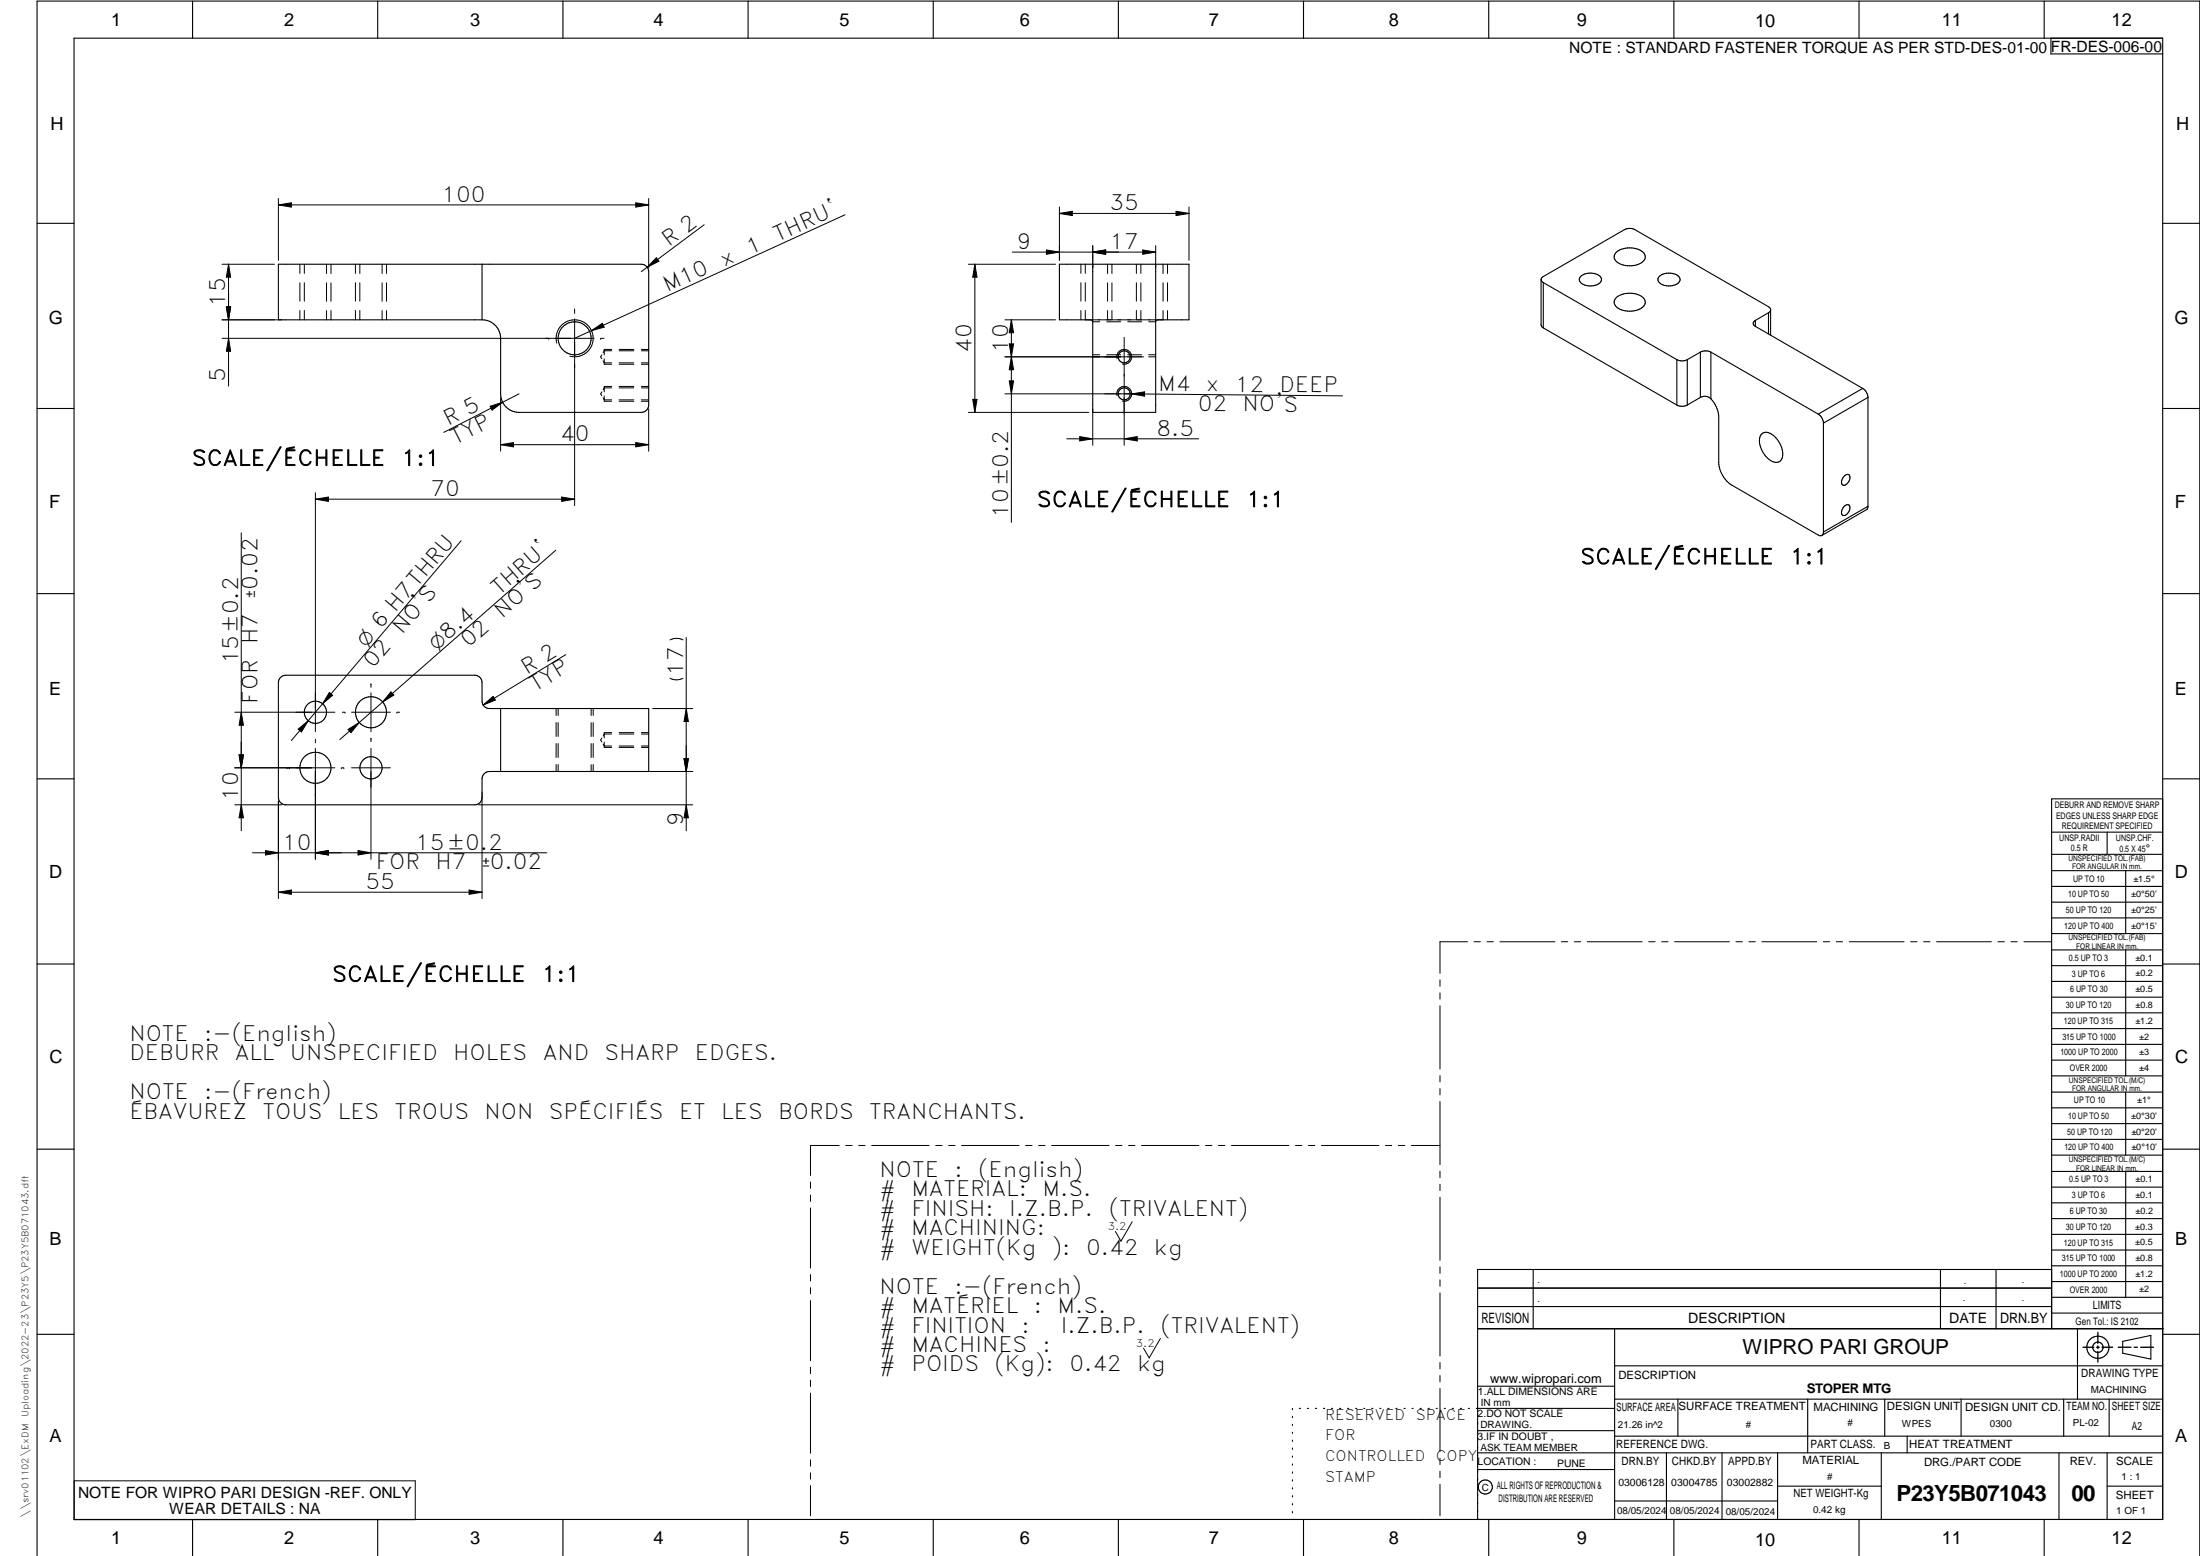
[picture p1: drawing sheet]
<svg xmlns="http://www.w3.org/2000/svg" width="594mm" height="420mm" viewBox="0 0 594 420" stroke-linecap="round" stroke-linejoin="round" font-family="sans-serif">
<g fill="none" stroke="#000" stroke-width=".3">
<path d="M20 10.3h564v400h-564zM52 .3v10M102 .3v10M152 .3v10M202 .3v10M252 .3v10M302 .3v10M352 .3v10M402 .3v10M452 .3v10M502 .3v10M552 .3v10"/>
<path d="M553.8 10.3v4.3h30.2M10 60.3h10M75.2 71.4h98a1.99 1.99 0 0 1 2 1.9v36a1.99 1.99 0 0 1-2 2.1h-33a5 5 0 0 1-5-5.1v-14.9a5 5 0 0 0-5-5h-55zM130.2 71.4v15M295.1 71.4v40h17v-40M416.2 75.5l.1-.5 .4-.3 22-12.7a3.1 3.1 0 0 1 2.8 0l36.1 20.8 .5 .9M416.2 75.5l.1 .4 .4 .4M416.2 75.5v12.2l.1 .5 .4 .3M416.7 76.3l36.1 20.8M416.7 76.3v12.2M426.8 74.6a4.1 4.1 0 0 1 5.6 .4 1.63 1.63 0 0 1-1.6 2 3.7 3.7 0 0 1-4.3-1.2v-.6zM436.5 68.1a5.8 5.8 0 0 1 7.6 .6 2.05 2.05 0 0 1-1.7 2.7 5.6 5.6 0 0 1-6.4-1.4l-.1-1z"/>
<path d="M448.1 74.6a4 4 0 0 1 5.5 .4 1.63 1.63 0 0 1-1.6 2 3.7 3.7 0 0 1-4.3-1.2v-.6zM584 60.3h10M295.1 86.8l-.6-.4h-8.4v-15h35v15h-8.5l-.5 .4M416.7 88.5l36.1 20.9M436.5 80.3a6 6 0 0 1 7.4 .3 1.79 1.79 0 0 1-1.1 2.8 5.7 5.7 0 0 1-6.8-1.1l-.1-1zM452.8 97.1v12.3M452.8 97.1a3.1 3.1 0 0 0 2.8 0M455.6 97.1v12.3M459.2 95.1l-3.6 2M459.2 95.1v12.2M462 95.1l29 16.7M462 95.1v12.6"/>
<path d="M462 95.1a3.1 3.1 0 0 0-2.8 0M474 86.5v1.6M474 88.1l29 16.8M474 86.5a.86 .86 0 0 0-.6 .8 .86 .86 0 0 0 .6 .8M477.6 84.5l-3.6 2M477.6 84.5v5.7M478.1 83.7v6.8M478.1 83.7l-.1 .4-.4 .4M10 110.3h10M455.6 109.4a3.1 3.1 0 0 1-2.8 0M459.2 107.3l-3.6 2.1M459.2 107.3l1.2-.3 .9 .2 .7 .5"/>
<path d="M462 107.7a7.7 7.7 0 0 1 2.1 4.9v12.3a7.9 7.9 0 0 0 3.5 6.1l23.4 13.5 .5 .2 .5-.1M475.8 117.2a2.84 2.84 0 0 1 3.8 1.1 5.5 5.5 0 0 1 1.4 5.9 2.12 2.12 0 0 1-3.3-.1 6.4 6.4 0 0 1-2.4-6.3zM491 111.8a3.1 3.1 0 0 1 1.4 2.5M492.4 114.3v29.4M503 104.9l-12 6.9M503 104.9a3 3 0 0 1 1.4 2.4M504.4 107.3l-12 7M504.4 107.3v29.4M584 110.3h10M498.1 128.5a.82 .82 0 0 1 1.1-.3 .82 .82 0 0 1 .3 1.1 1.58 1.58 0 0 1-2.1 1.5 2.11 2.11 0 0 1 .7-2.3zM498.1 136.6a.82 .82 0 0 1 1.1-.3 .82 .82 0 0 1 .3 1.1 1.58 1.58 0 0 1-2.1 1.6 2.09 2.09 0 0 1 .7-2.4zM504.4 136.7l-12 7"/>
<path d="M504.4 136.7l-.4 .9-12 7M492.4 143.7l-.4 .9M10 160.3h10M584 160.3h10M75.8 182.9l.6-.4 .8-.2h51a1.99 1.99 0 0 1 2 2v5a2.02 2.02 0 0 0 2 2h43v17h-43a2.02 2.02 0 0 0-2 2v5a1.95 1.95 0 0 1-2 2h-51a1.99 1.99 0 0 1-2-2v-31l.1-.7zM135.2 191.3v17M10 210.3h10M584 215.7h-30v143.1M584 210.3h10M554 230.7h30M554 224.7h30M554 235.1h30"/>
<path d="M554 239.4h30M569 224.7v6M574 235.1v17M554 243.6h30M554 247.9h30M554 252.1h30M554 256.5h30M574 256.5v34M10 260.3h10M554 260.8h30M554 265h30M554 269.3h30"/>
<path d="M554 273.5h30M554 277.7h30M584 260.3h10M554 282h30M554 286.3h30M554 290.5h30M554 294.9h30M554 299.1h30M574 294.9v17M10 310.3h10M554 303.4h30M554 307.7h30"/>
<path d="M554 311.9h30M554 316.3h30M574 316.3v34M584 310.3h10M554 320.5h30M554 324.8h30M554 329.1h30M554 333.3h30M554 337.5h30M399 358.8h185.3M399 352.8h155M399 347.8h155"/>
<path d="M414 342.8v16M436 358.8v51.5M524 342.8v16M539 342.8v16M554 342.8h-155v67.5M554 341.8h30M554 346.1h30M554 350.3h30M554 354.6h30M561 358.8v19M10 360.3h10M399 374.3h37"/>
<path d="M436 368.8h148M436 377.8h148M453.1 377.8v10M488.1 377.8v14.5M508.9 377.8v10M529.6 377.8v10M557.3 377.8v10M569.5 377.8v10M573.2 362.2l7.6-1.6v6.4l-7.6-1.6zM584 360.3h10M349 380.3v.3M349 382.4v.4"/>
<path d="M349 384.6v.3M349 386.7v.4M349 388.9v.3M349 391v.4M349 393.2v.3M349 395.3v.3M349 397.4v.4M349 399.6v.3M350.9 380.3h.3M353 380.3h.3M355.2 380.3h.3M357.4 380.3h.3"/>
<path d="M359.6 380.3h.3M361.7 380.3h.3M363.9 380.3h.3M366.1 380.3h.3M368.3 380.3h.3M370.4 380.3h.3M372.6 380.3h.3M374.8 380.3h.3M376.9 380.3h.4M379.1 380.3h.3M381.3 380.3h.3M383.4 380.3h.4"/>
<path d="M385.6 380.3h.4M387.8 380.3h.3M390 380.3h.3M392.1 380.3h.4M394.3 380.3h.4M396.5 380.3h.3M399 396.8h37M399 392.3h185M399 386.3h37M436 387.8h148M436 380.3h-37.3M450 392.3v18"/>
<path d="M465 392.3v18M480 392.3v18M508 392.3v18M515 387.8v4.5M556 392.3v18M569 392.3v18M52 410.3v9.8M102 410.3v9.8M152 410.3v9.8M202 410.3v9.8M252 410.3v9.8M302 410.3v9.8"/>
<path d="M349 401.7v.4M349 403.9v.3M349 406v.4M349 408.2v.3M352 410.3v9.8M402 410.3v9.8M436 405.3h44M452 410.3v9.8M480 401.3h28M502 410.3v9.8M552 410.3v9.8M569 401.3h15"/>
<path d="M10 420.1v-419.8h584v419.8"/>
<circle cx="155.2" cy="91.4" r="4.5"/>
<circle cx="303.6" cy="96.4" r="1.62"/>
<circle cx="303.6" cy="106.4" r="1.62"/>
<circle cx="85.2" cy="192.3" r="3"/>
<circle cx="100.2" cy="192.3" r="4.2"/>
<circle cx="85.2" cy="207.3" r="4.2"/>
<circle cx="100.2" cy="207.3" r="3"/>
<circle cx="566.5" cy="363.8" r="1.4"/>
<circle cx="566.5" cy="363.8" r="3"/>
<circle cx="401.1" cy="401.5" r="1.91"/>
</g>
<g fill="none" stroke="#000" stroke-width=".27">
<path d="M75.2 53.6v16.7M75.2 55.3h100M75.2 55.3l3.5-.5v1.1zM171.7 54.8l3.5 .5-3.5 .6zM175.2 53.6v18.7M228.2 58l-73 33.4M286.1 57.6l3.5-.6v1.2zM286.1 57.6h35M286.1 55.9v14.4M317.6 57l3.5 .6-3.5 .6zM321.1 55.9v14.4M60 71.4h14.1"/>
<path d="M61.7 71.4v32.8M61.7 71.4l.6 3.4h-1.2zM81 71.4v2.4M81 76.3v5M82.2 71.4v2.4M82.2 76.3v5M88.2 71.4v2.5M88.2 76.4v4.9M89.4 71.4v2.5M89.4 76.4v4.9M96 71.4v2.4M96 76.3v5"/>
<path d="M97.2 71.4v2.4M97.2 76.3v5M103.2 71.4v2.5M103.2 76.4v4.9M104.4 71.4v2.5M104.4 76.4v4.9M177.2 69.6l.7 .9-3.1 1.7zM190.2 60.7l-17 12.6M261.5 71.4h23.5M263.2 71.4v40M263.2 71.4l.6 3.4h-1.1zM273.4 68.1h38.7"/>
<path d="M282.6 67.5l3.5 .6-3.5 .6zM291.9 71.4v2.4M291.9 76.3v5M293.1 71.4v2.4M293.1 76.3v5M295.1 68.1l3.5-.6v1.2zM295.1 66.3v6M299.1 71.4v2.5M299.1 76.4v4.9M300.3 71.4v2.5M300.3 76.4v4.9M306.9 71.4v2.4"/>
<path d="M306.9 76.3v5M308.1 71.4v2.4M308.1 76.3v5M308.6 67.5l3.5 .6-3.5 .6zM312.1 66.3v6M314.1 71.4v2.5M314.1 76.4v4.9M315.3 71.4v2.5M315.3 76.4v4.9M60 86.4h16.1M60 91.4h100.4M61.1 82.8h1.2l-.6 3.6z"/>
<path d="M61.7 91.4l.6 3.4h-1.2zM81 83.8v2.6M82.2 83.8v2.6M88.2 83.9v2.5M89.4 83.9v2.5M96 83.8v2.6M97.2 83.8v2.6M103.2 83.9v2.5M104.4 83.9v2.5M148.2 91.4h.1M150.3 92.6a5 5 0 0 1 4.4-6.2 5 5 0 0 1 5.4 5.4 5 5 0 0 1-6.2 4.4M155.2 84.3h.1"/>
<path d="M155.2 83.4h.1M155.2 83.5v.7M155.2 98.4h.1M155.2 86.1v50.4M159.7 89.3l3-2 .4 1zM162.2 91.4h.1M162.3 91.4h.7M162.5 95.8l-.3 .6 .3 .5M162.8 97.4l.4 .6h2M163.1 91.4h.1M163.2 94.6v1.2M163.2 96.9v1.2"/>
<path d="M163.2 98.3l2 .1M165.2 94.4l-2 .1M165.2 94.7h-2l-.3 .5M167.2 98h3.9M167.2 98.4h4M167.2 94.4h4M167.2 94.7h4M173.2 98h2M173.2 98.4h2M173.2 94.4h2M173.2 94.7h2M271.4 96.4h37.4"/>
<path d="M271.4 86.4h13.6M272.5 92.9h1.2l-.6 3.5zM273.1 86.4v54.7M273.1 86.4l.6 3.5h-1.2zM273.1 96.4l.6 3.4h-1.2zM291.9 83.8v2.6M293.1 83.8v2.6h1.7M295.1 95.8h1.8M295.1 86.9h1.9M295.1 86.4h17M298.8 95.8h3.8M298.9 86.9h3.7"/>
<path d="M299.1 83.9v2.5M300.3 83.9v2.5M301.6 96.9a2 2 0 0 1 1.8-2.5 2 2 0 0 1 2.2 2.1 2 2 0 0 1-2.5 1.8M303.6 91.1v29.1M304.5 95.8h3.8M304.5 86.9h3.8M306.9 83.8v2.6M308.1 83.8v2.6M310.2 95.8h1.9M310.2 96.4h1.9M310.2 86.9h1.9M314.1 83.9v2.5h-1.8"/>
<path d="M315.3 83.9v2.5M132.3 109.7l3.4-1.1-2.8 2.1zM135.2 107.4v14.4M140.2 106.3l-20.4 10.5M162.5 105.8l-.3 .5 .3 .6M162.8 107.4l.4 .6h2M163.2 104.6v1.2M163.2 108.2l2 .2M163.2 106.9v1.2M165.2 104.4l-2 .1M165.2 104.7h-2l-.3 .6M167.2 108h3.9"/>
<path d="M167.2 108.4h4M167.2 104.4h4M167.2 104.7h4M171.7 119.5l3.5 .6-3.5 .6zM173.2 108h2M173.2 108.4h2M173.2 104.4h2M173.2 104.7h2M175.2 110.4v11.4M261.5 111.4h32.5M262.7 107.8h1.1l-.6 3.6zM271.4 106.3h37.4"/>
<path d="M272.5 102.8h1.2l-.6 3.5zM288.1 118.5h35.6M291.6 117.9l3.5 .6-3.5 .6zM295.1 110.4v9.8M301.6 106.9a2 2 0 0 1 1.8-2.5 2 2 0 0 1 2.2 2.1 2 2 0 0 1-2.5 1.8M303.6 106.3l58.9 .6M303.6 118.5l3.5-.6v1.2zM305.6 106.4l3.5-.6v1.2zM85.2 134.8l3.5-.6v1.2zM85.2 133.1v64.5M85.2 134.8h70M135.2 120.1h40"/>
<path d="M135.2 120.1l3.5-.6v1.2zM151.7 134.2l3.5 .6-3.5 .6zM65.1 143.9v80.4M124.5 146l-45.8 53.9M150.1 148.6l-46.8 41M152.8 176.8l-22.3 13.6M184.4 172.8l-1.7-.4-1.8 .4M185.3 172.1v52.2M65.1 192.3l.6 3.5h-1.1zM80.5 196.9l2.7-2.3-1.8 3.1zM85.2 199.6v.1M85.2 199.7v.5"/>
<path d="M88.9 187l.9 .7-2.7 2.3zM90.4 192.3h-27M92.5 192.3h.1M92.6 192.3h.5M93.2 192.3h.1M94 197l3-1.9-2.2 2.7zM94.9 192.3h10.5M100.2 185.3h.1M100.2 184.7h.1M100.2 199.3h.1M100.2 184.7v.5M100.2 199.4v.5"/>
<path d="M100.2 187.1v10.5M103.3 189.6l-11.5 10.1M105.6 186.8l.8 .9-3.1 1.9zM107.2 192.3h.1M107.3 192.3h.5M107.8 192.3h.1M130.5 190.4l2.7-2.4 .6 1zM150.2 191.3v1.9M150.2 195.1v3.8M150.7 191.3v1.9M150.7 195.1v3.8M159.6 191.3v1.9"/>
<path d="M159.6 195.1v3.8M160.2 191.3v1.9M160.2 195.1v3.8M162.5 199.3l-.3 .5 .3 .5M163.2 198.1v1.2M165.2 197.8l-2 .1M165.2 198.2h-2l-.3 .5M167.2 197.8h4M167.2 198.2h4M173.2 197.8h2M173.2 198.2h2M176.2 191.3h10.9"/>
<path d="M180.9 183.2l1.8 .4 1.7-.4M185.3 191.3l.6 3.5h-1.2zM63.4 207.3h27M63.4 217.3h12.7M64.6 203.8h1.1l-.6 3.5zM65.1 217.3l.6 3.5h-1.1zM75.2 216.4v26.3M77.5 207.3h.1M78.2 207.3h.1M85.2 200.3h.1M85.2 214.3h.1M85.2 202.1v29.9"/>
<path d="M92.2 207.3h.1M92.3 207.3h.5M92.9 207.3h.1M94.9 207.3h10.5M100.2 200h.1M100.2 202.1v29.9M129.2 217.3h57.9M130.2 213.9v28.8M150.2 200.8v3.7M150.2 206.4v1.9M150.7 200.8v3.7M150.7 206.4v1.9"/>
<path d="M159.6 200.8v3.8M159.6 206.5v1.8M160.2 200.8v3.7M160.2 206.4v1.9M162.8 200.9l.4 .5h2M163.2 200.4v1.2M163.2 201.7l2 .1M167.2 201.4h3.9M167.2 201.8h4M173.2 201.4h2M173.2 201.8h2M174.2 208.3h12.9"/>
<path d="M184.7 204.8h1.2l-.6 3.5zM185.3 217.3l.6 3.5h-1.2zM68.2 230.3h79.5M71.7 229.7l3.5 .6-3.5 .6zM85.2 230.3l3.5-.6v1.2zM96.7 229.7l3.5 .6-3.5 .6zM75.2 240.9h55M75.2 240.9l3.5-.6v1.2zM126.7 240.3l3.5 .6-3.5 .6zM396.3 254.3h-7.5v8.5M398 254.3h1.8M401.5 254.3h1.8"/>
<path d="M405 254.3h14.9M421.6 254.3h1.7M425.1 254.3h1.7M428.6 254.3h14.8M445.2 254.3h1.7M448.7 254.3h1.7M452.2 254.3h14.8M468.8 254.3h1.7M472.3 254.3h1.7M475.8 254.3h14.8M492.4 254.3h1.7M495.9 254.3h1.7"/>
<path d="M499.4 254.3h14.8M515.9 254.3h1.8M519.4 254.3h1.8M522.9 254.3h14.9M539.5 254.3h1.7M543 254.3h1.7M546.5 254.3h7.4M388.8 264.6v1.7M388.8 268.1v1.7M388.8 271.6v17M388.8 290.4v1.8M388.8 293.9v1.8"/>
<path d="M388.8 297.4v17.1M218.9 319.2v1.7M226.6 309.3h-7.7v8.1M228.4 309.3h1.7M231.9 309.3h1.7M235.4 309.3h15.5M252.7 309.3h1.7M256.2 309.3h1.7M259.7 309.3h15.5M277 309.3h1.7M280.5 309.3h1.7M284 309.3h15.5"/>
<path d="M301.2 309.3h1.8M304.8 309.3h1.7M308.2 309.3h15.6M325.5 309.3h1.8M329 309.3h1.8M332.5 309.3h15.6M349.8 309.3h1.8M353.3 309.3h1.7M356.8 309.3h15.5M374.1 309.3h1.7M377.6 309.3h1.7M381.1 309.3h7.7"/>
<path d="M388.8 316.3v1.7M388.8 319.8v1.7M218.9 322.7v1.7M218.9 326.2v16.2M305.7 329.9l-3 5.3-1.5-2.7M388.8 323.3v17M218.9 344.2v1.7M218.9 347.7v1.7M218.9 351.2v16.2M388.8 342.1v1.7M388.8 345.6v1.7M388.8 349.1v17.1"/>
<path d="M218.9 369.2v1.7M218.9 372.7v1.7M218.9 376.2v16.2M313.3 361.4l-3 5.3-1.5-2.7M388.8 367.9v1.8M388.8 371.4v1.7M388.8 374.9v17.1M20 399.9h92.1v10.5h-92.1zM218.9 394.2v1.7M218.9 397.7v1.7M388.8 393.8v1.7M388.8 397.3v1.7"/>
<path d="M218.9 401.2v8.1M388.8 400.8v8.5"/>
</g>
<path d="M566.5 359.8v2.9M562.5 363.8h2.9M566.1 363.8h.8M566.5 363.5v.7M566.5 364.9v2.9M567.6 363.8h2.9M572 363.8h3.4M576.3 363.8h.9M578.1 363.8h3.4" fill="none" stroke="#000" stroke-width=".36"/>
<g fill="#000">
<path d="M75.2 55.3l3.5-.5v1.1zM171.7 54.8l3.5 .5-3.5 .6zM286.1 57.6l3.5-.6v1.2zM317.6 57l3.5 .6-3.5 .6zM61.7 71.4l.6 3.4h-1.2zM177.2 69.6l.7 .9-3.1 1.7zM263.2 71.4l.6 3.4h-1.1zM282.6 67.5l3.5 .6-3.5 .6zM295.1 68.1l3.5-.6v1.2zM308.6 67.5l3.5 .6-3.5 .6zM61.1 82.8h1.2l-.6 3.6zM61.7 91.4l.6 3.4h-1.2z"/>
<path d="M159.7 89.3l3-2 .4 1zM273.1 86.4l.6 3.5h-1.2zM272.5 92.9h1.2l-.6 3.5zM273.1 96.4l.6 3.4h-1.2zM132.3 109.7l3.4-1.1-2.8 2.1zM262.7 107.8h1.1l-.6 3.6zM272.5 102.8h1.2l-.6 3.5zM291.6 117.9l3.5 .6-3.5 .6zM303.6 118.5l3.5-.6v1.2zM305.6 106.4l3.5-.6v1.2zM85.2 134.8l3.5-.6v1.2zM135.2 120.1l3.5-.6v1.2z"/>
<path d="M151.7 134.2l3.5 .6-3.5 .6zM171.7 119.5l3.5 .6-3.5 .6zM65.1 192.3l.6 3.5h-1.1zM80.5 196.9l2.7-2.3-1.8 3.1zM88.9 187l.9 .7-2.7 2.3zM94 197l3-1.9-2.2 2.7zM105.6 186.8l.8 .9-3.1 1.9zM130.5 190.4l2.7-2.4 .6 1zM185.3 191.3l.6 3.5h-1.2zM64.6 203.8h1.1l-.6 3.5zM184.7 204.8h1.2l-.6 3.5zM65.1 217.3l.6 3.5h-1.1z"/>
<path d="M71.7 229.7l3.5 .6-3.5 .6zM85.2 230.3l3.5-.6v1.2zM96.7 229.7l3.5 .6-3.5 .6zM185.3 217.3l.6 3.5h-1.2zM75.2 240.9l3.5-.6v1.2zM126.7 240.3l3.5 .6-3.5 .6z"/>
</g>
<g font-size="6">
<text x="512.1" y="405.2">P23Y5B071043</text>
<text x="559.4" y="405.2">00</text>
</g>
<g font-size="5.7">
<text x="119.2" y="54.5">100</text>
<text x="299.6" y="56.7">35</text>
<text x="210" y="65.4" transform="rotate(-24 210 65.4)">THRU`</text>
<text x="180.6" y="66.7" transform="rotate(-37 180.6 66.7)">R 2</text>
<text x="195.5" y="72" transform="rotate(-24 195.5 72)">x</text>
<text x="202.6" y="68.7" transform="rotate(-24 202.6 68.7)">1</text>
<text x="274.6" y="67.2">9</text>
<text x="299.6" y="67.2">17</text>
<text x="60.8" y="82.8" transform="rotate(-90 60.8 82.8)">15</text>
<text x="180.2" y="79" transform="rotate(-24 180.2 79)">M10</text>
<text x="262.4" y="95.3" transform="rotate(-90 262.4 95.3)">40</text>
<text x="272.2" y="95.3" transform="rotate(-90 272.2 95.3)">10</text>
<text x="60.8" y="103" transform="rotate(-90 60.8 103)">5</text>
<text x="312.8" y="105.6">M4</text>
<text x="325.6" y="105.7">x</text>
<text x="333.4" y="105.7">12</text>
<text x="345.5" y="105.9">DEEP</text>
<text x="323.4" y="110.9">02</text>
<text x="335.5" y="111">NO'S</text>
<text x="121" y="115.1" transform="rotate(-27 121 115.1)">R 5</text>
<text x="151.2" y="119.2">40</text>
<text x="312.3" y="117.6">8.5</text>
<text x="51.8" y="125.7">SCALE/ÉCHELLE</text>
<text x="108.4" y="125.7">1:1</text>
<text x="122.9" y="120.1" transform="rotate(-27 122.9 120.1)">TYP</text>
<text x="116.2" y="133.9">70</text>
<text x="280" y="136.9">SCALE/ÉCHELLE</text>
<text x="336.5" y="136.9">1:1</text>
<text x="272.2" y="139.8" transform="rotate(-90 272.2 139.8)">10±0.2</text>
<text x="426.8" y="152.3">SCALE/ÉCHELLE</text>
<text x="483.3" y="152.3">1:1</text>
<text x="134.8" y="160.9" transform="rotate(-41 134.8 160.9)">THRU`</text>
<text x="135.6" y="167.1" transform="rotate(-41 135.6 167.1)">NO'S</text>
<text x="69.5" y="173.9" transform="rotate(-90 69.5 173.9)">H7</text>
<text x="108.6" y="171.6" transform="rotate(-50 108.6 171.6)">NO'S</text>
<text x="64.3" y="179.4" transform="rotate(-90 64.3 179.4)">15±0.2</text>
<text x="126.5" y="175.1" transform="rotate(-41 126.5 175.1)">02</text>
<text x="100.7" y="180.8" transform="rotate(-50 100.7 180.8)">02</text>
<text x="142.3" y="182.2" transform="rotate(-31 142.3 182.2)">R 2</text>
<text x="184.4" y="182.5" transform="rotate(-90 184.4 182.5)">17</text>
<text x="69.5" y="190" transform="rotate(-90 69.5 190)">FOR</text>
<text x="144.5" y="186.9" transform="rotate(-31 144.5 186.9)">TYP</text>
<text x="64.3" y="216.3" transform="rotate(-90 64.3 216.3)">10</text>
<text x="184.4" y="223.1" transform="rotate(-90 184.4 223.1)">9</text>
<text x="76.2" y="229.4">10</text>
<text x="112.1" y="229.4">15±0.2</text>
<text x="101.5" y="234.7">FOR</text>
<text x="117.6" y="234.7">H7</text>
<text x="98.7" y="240">55</text>
<text x="89.7" y="265">SCALE/ÉCHELLE</text>
<text x="146.3" y="265">1:1</text>
<text x="34.9" y="281">NOTE</text>
<text x="55.1" y="281">:-(English)</text>
<text x="34.9" y="286.3">DEBURR</text>
<text x="63.4" y="286.3">ALL</text>
<text x="78.3" y="286.3">UNSPECIFIED</text>
<text x="122.4" y="286.3">HOLES</text>
<text x="146.6" y="286.3">AND</text>
<text x="163.3" y="286.3">SHARP</text>
<text x="187.7" y="286.3">EDGES.</text>
<text x="34.9" y="296.8">NOTE</text>
<text x="55.2" y="296.8">:-(French)</text>
<text x="34.9" y="302">ÉBAVUREZ</text>
<text x="70.9" y="302">TOUS</text>
<text x="91.2" y="302">LES</text>
<text x="106.6" y="302">TROUS</text>
<text x="130.9" y="302">NON</text>
<text x="148.2" y="302">SPÉCIFIÉS</text>
<text x="183.4" y="302">ET</text>
<text x="194.8" y="302">LES</text>
<text x="210.1" y="302">BORDS</text>
<text x="234.7" y="302">TRANCHANTS.</text>
<text x="237.5" y="317.8">NOTE</text>
<text x="257.7" y="317.8">:</text>
<text x="264.2" y="317.8">(English)</text>
<text x="237.5" y="323.1">#</text>
<text x="246.1" y="323.1">MATERIAL:</text>
<text x="281.5" y="323.1">M.S.</text>
<text x="237.5" y="328.3">#</text>
<text x="246.1" y="328.3">FINISH:</text>
<text x="272.5" y="328.3">I.Z.B.P.</text>
<text x="299.4" y="328.3">(TRIVALENT)</text>
<text x="237.5" y="333.6">#</text>
<text x="246.1" y="333.6">MACHINING:</text>
<text x="237.5" y="338.8">#</text>
<text x="246.1" y="338.8">WEIGHT(Kg</text>
<text x="284" y="338.8">):</text>
<text x="293.3" y="338.8">0.42</text>
<text x="311.6" y="338.8">kg</text>
<text x="237.5" y="349.3">NOTE</text>
<text x="257.7" y="349.3">:-(French)</text>
<text x="237.5" y="354.6">#</text>
<text x="237.5" y="359.8">#</text>
<text x="246.1" y="354.6">MATÉRIEL</text>
<text x="246.1" y="359.8">FINITION</text>
<text x="275.9" y="359.8">:</text>
<text x="279.2" y="354.6">:</text>
<text x="285.6" y="354.6">M.S.</text>
<text x="286.5" y="359.8">I.Z.B.P.</text>
<text x="313.4" y="359.8">(TRIVALENT)</text>
<text x="237.5" y="365.1">#</text>
<text x="246.1" y="365.1">MACHINES</text>
<text x="281.6" y="365.1">:</text>
<text x="237.5" y="370.3">#</text>
<text x="246.1" y="370.3">POIDS</text>
<text x="268.6" y="370.3">(Kg):</text>
<text x="288.8" y="370.3">0.42</text>
<text x="307.1" y="370.3">kg</text>
</g>
<text font-size="5.6" x="470.5" y="365.5">WIPRO PARI GROUP</text>
<g font-size="5.4">
<text x="69.5" y="161.4" transform="rotate(-90 69.5 161.4)">u0.02</text>
<text x="98.9" y="174.9" transform="rotate(-50 98.9 174.9)">O 6 H7THRU</text>
<text x="117.8" y="175.7" transform="rotate(-41 117.8 175.7)">O8.4</text>
<text x="130.2" y="234.7">u0.02</text>
</g>
<g font-size="4.9">
<text x="30" y="7">1</text>
<text x="76.7" y="7">2</text>
<text x="127" y="7">3</text>
<text x="176.5" y="7">4</text>
<text x="226.7" y="7">5</text>
<text x="275.4" y="7">6</text>
<text x="326.4" y="7">7</text>
<text x="375" y="7">8</text>
<text x="425.8" y="7">9</text>
<text x="473.9" y="7.4">10</text>
<text x="524.3" y="7">11</text>
<text x="570.2" y="7">12</text>
<text x="13.6" y="35.2">H</text>
<text x="587.6" y="35.2">H</text>
<text x="13.2" y="87.5">G</text>
<text x="587.2" y="87.5">G</text>
<text x="13.3" y="137.1">F</text>
<text x="587.3" y="137.1">F</text>
<text x="13.3" y="187.6">E</text>
<text x="587.3" y="187.6">E</text>
<text x="13.3" y="237">D</text>
<text x="587.3" y="237">D</text>
<text x="13.4" y="287.1">C</text>
<text x="587.4" y="287.1">C</text>
<text x="13.4" y="336.3">B</text>
<text x="587.4" y="336.3">B</text>
<text x="13.4" y="389.3">A</text>
<text x="587.4" y="389.3">A</text>
<text x="30" y="417">1</text>
<text x="76.7" y="417">2</text>
<text x="127" y="417">3</text>
<text x="176.5" y="417">4</text>
<text x="226.7" y="417">5</text>
<text x="275.4" y="417">6</text>
<text x="326.4" y="417">7</text>
<text x="375" y="417">8</text>
<text x="425.8" y="417">9</text>
<text x="473.9" y="417.4">10</text>
<text x="524.3" y="417">11</text>
<text x="570.2" y="417">12</text>
</g>
<g font-size="4.2">
<text x="423.7" y="14.3">NOTE : STANDARD FASTENER TORQUE AS PER STD-DES-01-00</text>
<text x="553.8" y="14">FR-DES-006-00</text>
<text x="21.1" y="404.4">NOTE FOR WIPRO PARI DESIGN -REF. ONLY</text>
<text x="45.7" y="408.9">WEAR DETAILS : NA</text>
</g>
<g font-size="3.9">
<text x="357.8" y="383.4">RESERVED</text>
<text x="382.3" y="383.4">SPACE</text>
<text x="357.8" y="388.9">FOR</text>
<text x="357.8" y="394.5">CONTROLLED</text>
<text x="387.8" y="394.5">COPY</text>
<text x="357.8" y="400.1">STAMP</text>
</g>
<g font-size="3.8">
<text x="400.1" y="357.1">REVISION</text>
<text x="455.9" y="357.1">DESCRIPTION</text>
<text x="526.4" y="357.1">DATE</text>
<text x="540.1" y="357.1">DRN.BY</text>
</g>
<text font-size="3.6" x="487.9" y="376.2">STOPER MTG</text>
<text font-size="3.5" x="402.4" y="373.3">www.wipropari.com</text>
<g font-size="3.1">
<text x="565.2" y="353.5">LIMITS</text>
<text x="562" y="371.7">DRAWING TYPE</text>
<text x="437" y="372.3">DESCRIPTION</text>
<text x="436.5" y="380.9">SURFACE AREA</text>
<text x="453.3" y="380.9">SURFACE TREATMENT</text>
<text x="489.7" y="380.9">MACHINING</text>
<text x="509.5" y="380.9">DESIGN UNIT</text>
<text x="530.6" y="380.9">DESIGN UNIT CD.</text>
<text x="558" y="380.7">TEAM NO.</text>
<text x="570.3" y="380.7">SHEET SIZE</text>
<text x="575.6" y="386.1">A2</text>
<text x="436.4" y="391.1">REFERENCE DWG.</text>
<text x="437.9" y="395.5">DRN.BY</text>
<text x="451.5" y="395.5">CHKD.BY</text>
<text x="466.6" y="395.5">APPD.BY</text>
<text x="486.7" y="395.4">MATERIAL</text>
<text x="488.9" y="391">PART CLASS.</text>
<text x="515.6" y="391">HEAT TREATMENT</text>
<text x="519.6" y="395.9">DRG./PART CODE</text>
<text x="558.9" y="395.6">REV.</text>
<text x="571.4" y="395.6">SCALE</text>
<text x="484.3" y="404.3">NET WEIGHT-Kg</text>
<text x="571.4" y="404.7">SHEET</text>
</g>
<text font-size="3" x="579.5" y="230.1">°</text>
<g font-size="2.8">
<text x="299.1" y="332.1">3.2</text>
<text x="560.5" y="357.7">Gen Tol.: IS 2102</text>
<text x="306.7" y="363.6">3.2</text>
<text x="399.1" y="376.7">1.ALL DIMENSIONS ARE</text>
<text x="399" y="382.7">2.DO NOT SCALE</text>
<text x="399" y="388.7">3.IF IN DOUBT ,</text>
<text x="399" y="395.5">LOCATION :</text>
<text x="420.5" y="396">PUNE</text>
<text x="437" y="401.3">03006128</text>
<text x="451.3" y="401.2">03004785</text>
<text x="466.3" y="401.3">03002882</text>
<text x="404.2" y="402">ALL RIGHTS OF REPRODUCTION &amp;</text>
<text x="404.7" y="405.4">DISTRIBUTION ARE RESERVED</text>
</g>
<g font-size="2.7">
<text x="564.6" y="376.2">MACHINING</text>
<text x="399.9" y="379.7">IN mm</text>
<text x="399.8" y="385.7">DRAWING.</text>
<text x="436.9" y="385.5">21.26 in^2</text>
<text x="471.4" y="385.6">#</text>
<text x="498.9" y="385.1">#</text>
<text x="513.6" y="385.3">WPES</text>
<text x="537.3" y="385.2">0300</text>
<text x="559.7" y="385.2">PL-02</text>
<text x="399.8" y="391.8">ASK TEAM MEMBER</text>
<text x="508.7" y="391.2">B</text>
<text x="493.4" y="399.6">#</text>
<text x="572.9" y="399.8">1 : 1</text>
<text x="400.1" y="402.5">C</text>
<text x="436.7" y="408.7">08/05/2024</text>
<text x="450.9" y="408.8">08/05/2024</text>
<text x="466" y="409">08/05/2024</text>
<text x="489.6" y="408.5">0.42 kg</text>
<text x="571.5" y="408.7">1 OF 1</text>
</g>
<g font-size="2.5">
<text x="559.2" y="229.9">0.5 R</text>
<text x="572.3" y="230.1">0.5 X 45</text>
<text x="559.4" y="323.5">3 UP TO 6</text>
<text x="558.9" y="327.8">6 UP TO 30</text>
<text x="557.8" y="332">30 UP TO 120</text>
<text x="415.2" y="346.4">.</text>
<text x="530.3" y="346.6">.</text>
<text x="545.9" y="346.4">.</text>
<text x="415.2" y="351.5">.</text>
<text x="530.1" y="351.3">.</text>
<text x="545.9" y="351.4">.</text>
</g>
<g font-size="2.4">
<text x="554.9" y="218.3">DEBURR AND REMOVE SHARP</text>
<text x="555.2" y="221.1">EDGES UNLESS SHARP EDGE</text>
<text x="556.1" y="227.2">UNSP.RADII</text>
<text x="556.8" y="223.8">REQUIREMENT SPECIFIED</text>
<text x="571.4" y="227">UNSP.CHF.</text>
<text x="559.8" y="238">UP TO 10</text>
<text x="576.1" y="238.1">±1.5°</text>
<text x="558.5" y="242.3">10 UP TO 50</text>
<text x="575.5" y="242.3">±0°50'</text>
<text x="557.4" y="250.8">120 UP TO 400</text>
<text x="557.9" y="246.5">50 UP TO 120</text>
<text x="575.5" y="250.8">±0°15'</text>
<text x="575.5" y="246.6">±0°25'</text>
<text x="558.7" y="259.4">0.5 UP TO 3</text>
<text x="559.5" y="263.7">3 UP TO 6</text>
<text x="576.6" y="259.4">±0.1</text>
<text x="576.6" y="263.7">±0.2</text>
<text x="559" y="268">6 UP TO 30</text>
<text x="576.6" y="268">±0.5</text>
<text x="557.9" y="272.2">30 UP TO 120</text>
<text x="576.6" y="272.2">±0.8</text>
<text x="556.9" y="280.7">315 UP TO 1000</text>
<text x="557.3" y="276.5">120 UP TO 315</text>
<text x="576.6" y="276.5">±1.2</text>
<text x="577.7" y="280.7">±2</text>
<text x="556.4" y="284.9">1000 UP TO 2000</text>
<text x="577.6" y="285">±3</text>
<text x="558.9" y="289.2">OVER 2000</text>
<text x="577.7" y="289.3">±4</text>
<text x="560" y="297.9">UP TO 10</text>
<text x="577.1" y="297.9">±1°</text>
<text x="558.5" y="302.1">10 UP TO 50</text>
<text x="575.5" y="302.2">±0°30'</text>
<text x="557.5" y="310.6">120 UP TO 400</text>
<text x="558.2" y="306.4">50 UP TO 120</text>
<text x="575.5" y="310.6">±0°10'</text>
<text x="575.5" y="306.4">±0°20'</text>
<text x="558.8" y="319.2">0.5 UP TO 3</text>
<text x="576.6" y="323.5">±0.1</text>
<text x="576.6" y="319.3">±0.1</text>
<text x="576.7" y="327.8">±0.2</text>
<text x="576.6" y="332">±0.3</text>
<text x="556.8" y="340.6">315 UP TO 1000</text>
<text x="557.3" y="336.3">120 UP TO 315</text>
<text x="576.6" y="336.3">±0.5</text>
<text x="576.6" y="340.6">±0.8</text>
<text x="556.2" y="344.8">1000 UP TO 2000</text>
<text x="576.6" y="344.8">±1.2</text>
<text x="558.9" y="349">OVER 2000</text>
<text x="577.7" y="349">±2</text>
<text x="7.7" y="382.7" transform="rotate(-90 7.7 382.7)">Uploading\2022-23\P23Y5\P23Y5B071043.dft</text>
<text x="7.7" y="409.9" transform="rotate(-90 7.7 409.9)">\\srv01102\ExDM</text>
</g>
<g font-size="2.1">
<text x="558.6" y="232.4">UNSPECIFIED TOL.(FAB)</text>
<text x="559.5" y="234.8">FOR ANGULAR IN mm.</text>
<text x="558.6" y="254">UNSPECIFIED TOL.(FAB)</text>
<text x="560.7" y="256.3">FOR LINEAR IN mm.</text>
<text x="558.7" y="292.4">UNSPECIFIED TOL.(M/C)</text>
<text x="559.6" y="294.7">FOR ANGULAR IN mm.</text>
<text x="558.7" y="313.8">UNSPECIFIED TOL.(M/C)</text>
<text x="560.6" y="316.2">FOR LINEAR IN mm.</text>
</g>
</svg>
